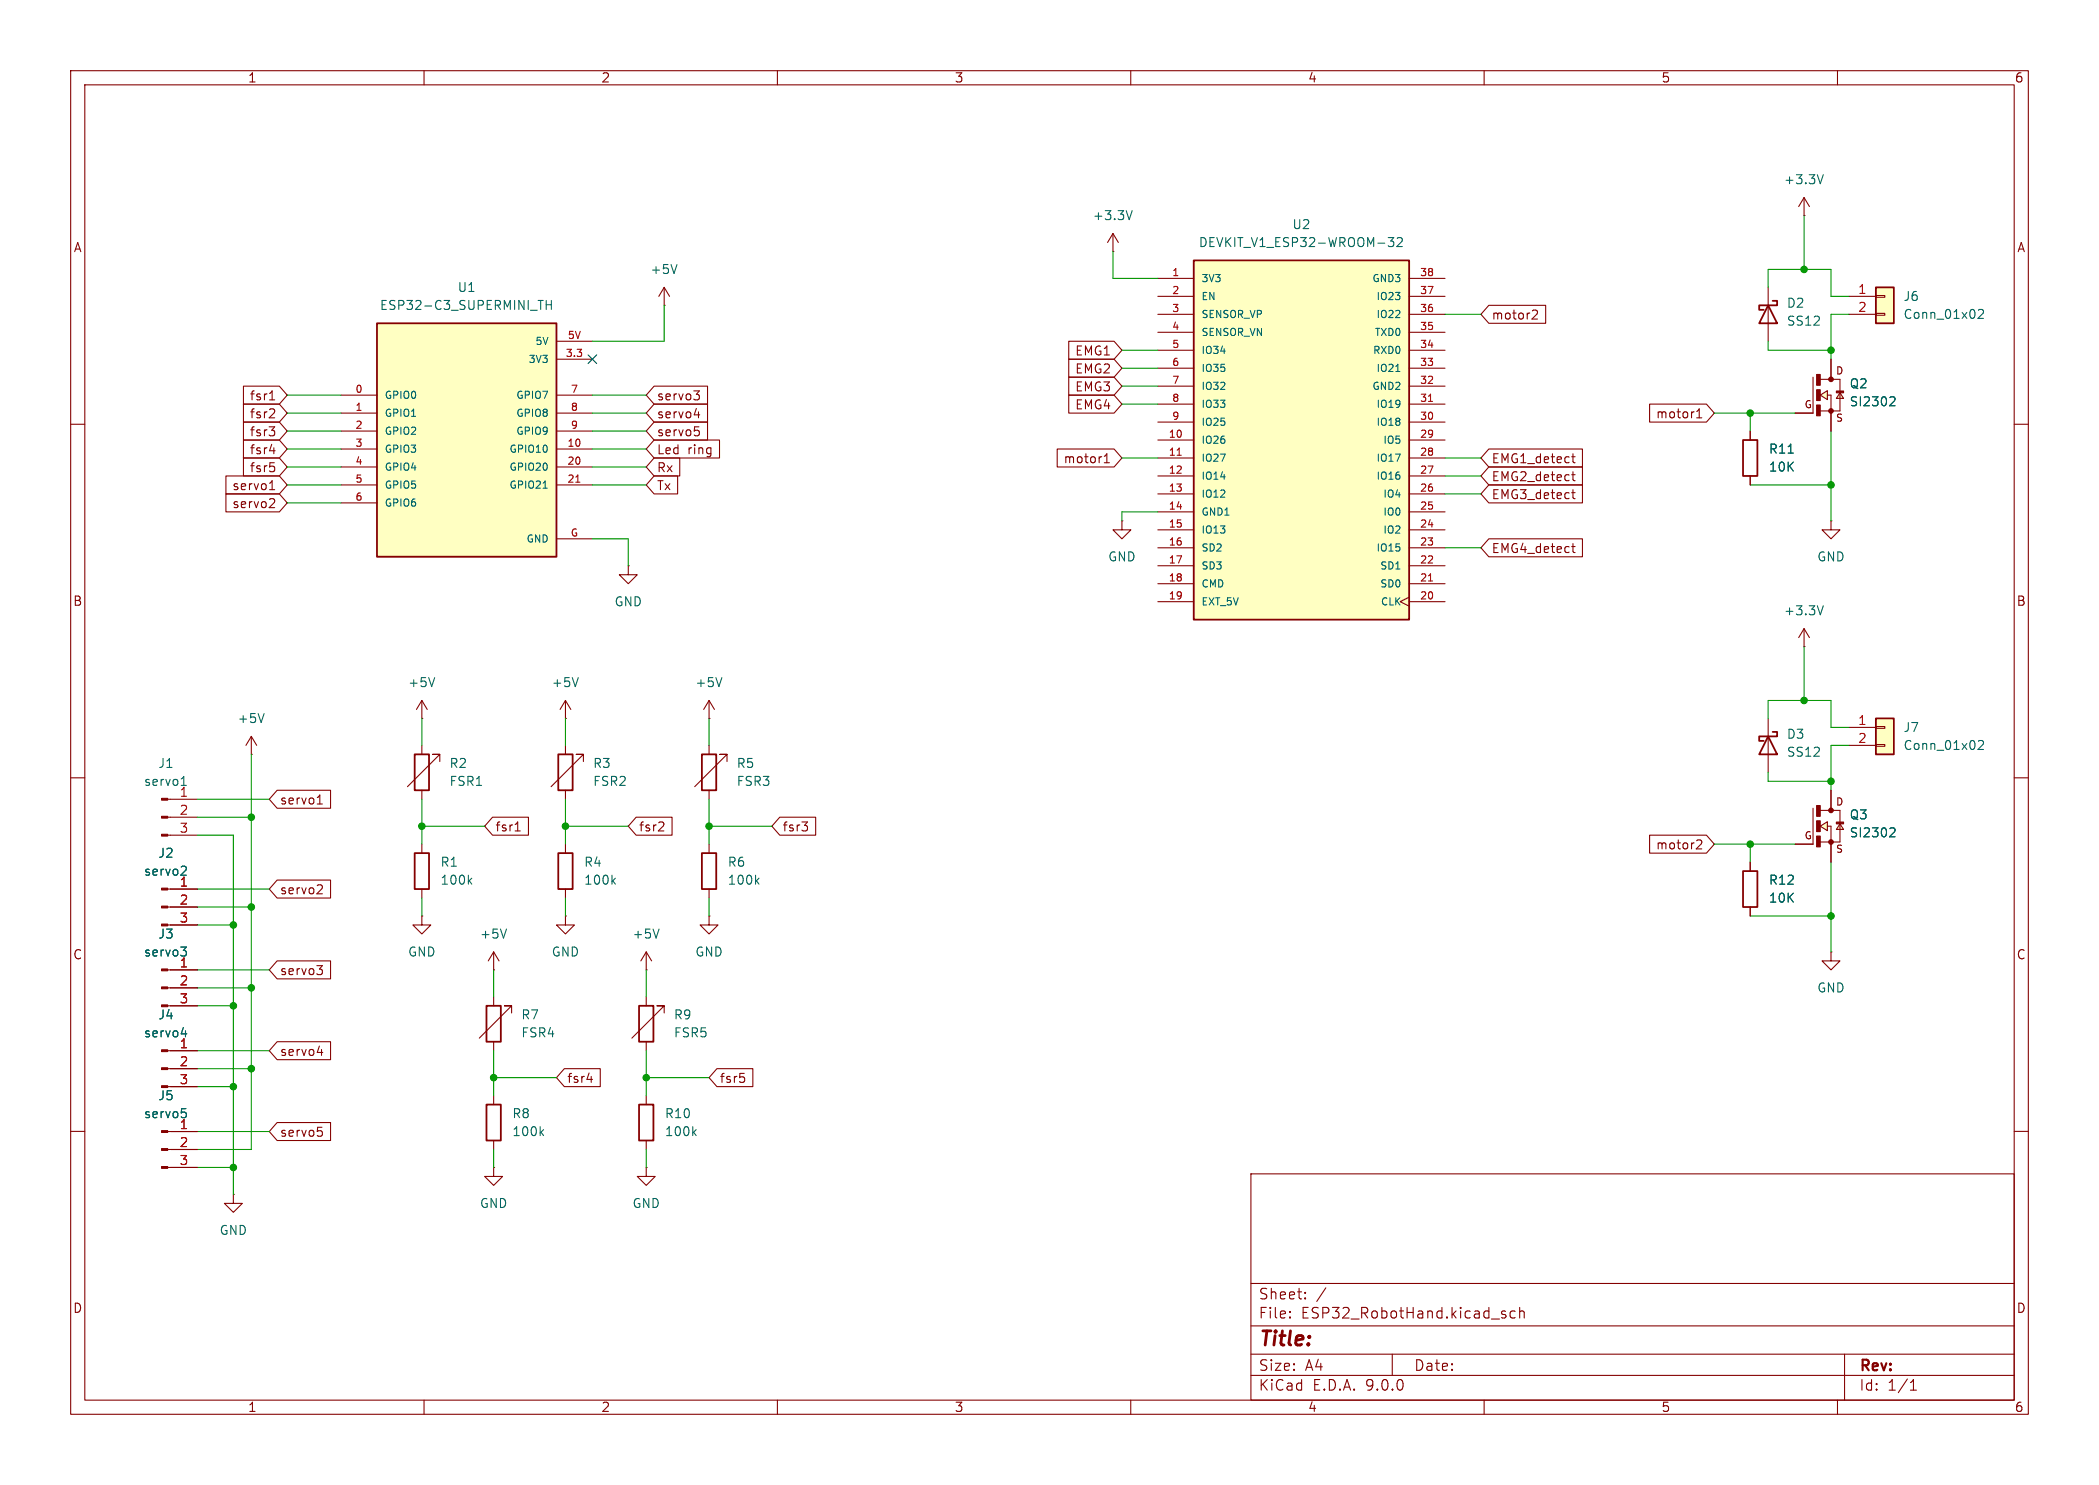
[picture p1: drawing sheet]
<svg xmlns="http://www.w3.org/2000/svg" width="297mm" height="210mm" viewBox="0 0 297 210" stroke-linecap="round" stroke-linejoin="round" font-family="sans-serif">
<g fill="none" stroke="#840000" stroke-width=".15">
<path d="M10 10h277v190h-277zM12 12h273v186h-273zM60 10v2M110 10v2M160 10v2M210 10v2M260 10v2M10 60h2M285 60h2M88.9 80v1.3h1.3l-1.3 1.3-1.3-1.3h1.3M88.9 80h.1M10 110h2"/>
<path d="M285 110h2M10 160h2M69.8 165.1v1.3h1.3l-1.3 1.2-1.2-1.2h1.2M69.8 165.1h.1M177 166h108v32h-108zM285 160h2M60 198v2M110 198v2M160 198v2M177 194.5h108M177 191.5h108M177 187.5h108"/>
<path d="M177 181.5h108M182.5 186.3h.1l-.1 .1M182.5 186.3v.1M182.5 185.5v.1M182.5 185.5h.1l-.1 .1M184.7 183.6v.1M184.7 183.6h-.1l.1 .1M184.7 182.8v.1M184.7 182.8h-.1l.1 .1M187.6 182.1l-1.3 2M197 191.5v3M210 198v2"/>
<path d="M212.7 185.9l.3 .1 .1 .2-.2 .2h-.3M212.7 185.4l.3 .1M214.4 185.5l-.4-.1-.3 .3v.4l.1 .2 .2 .1 .4-.1M215 185.5a.37 .37 0 0 1 .7 .1v.8M215 184.9v1.5M260 198v2M261 191.5v6.5M270.3 196.6h.9M270.3 195.5l.4-.4v1.5"/>
</g>
<path d="M265.4 101.6h2.6v5.1h-2.6z" fill="#ffffc2"/>
<path d="M265.4 101.6h2.6v5.1h-2.6zM90.4 142.2h2.1v5.1h-2.1z" fill="none" stroke="#840000" stroke-width=".25"/>
<g fill="none" stroke="#840000" stroke-width=".15">
<path d="M157.5 35.6h.1M157.5 33l-.8 1.3M157.5 33l.7 1.3M157.5 33v2.6M255.3 30.5h.1M255.3 27.9l-.8 1.3M255.3 27.9l.7 1.3M255.3 27.9v2.6M23.7 113h4.2M23.7 115.6h4.2M23.7 118.1h4.2M261.6 102.9h3.8"/>
<path d="M261.6 105.4h3.8M265.4 102.7h1.3v.3h-1.3zM265.4 105.3h1.3v.2h-1.3zM23.7 137.2h4.2M23.7 139.7h4.2M23.7 125.7h4.2M23.7 128.3h4.2M23.7 130.8h4.2M80 129.5v1.3h1.3l-1.3 1.3-1.3-1.3h1.3M80 129.5h.1M91.4 137.2h.1M91.4 134.6v2.6"/>
<path d="M91.4 134.6l-.7 1.3M91.4 134.6l.8 1.3M23.7 142.2h4.2M91.4 141v1.2M91.4 147.3v1.3M94 143.3v-1.1h-1h1l-4.6 4.6"/>
</g>
<path d="M160.2 29.8l-.4 1.3M258 24.7l-.4 1.3M25.8 110.1l.2-.3v1.3M279.9 104.8l.2-.1h.3l.2 .1 .1 .3-.1 .2-.7 .7h.8M25.6 133.9h.8l-.5 .5M25.8 122.5l.4 .1 .2 .3-.1 .1-.7 .8M26.1 134.4l.3 .3-.1 .4M93.3 131.4l-.5 1.3" fill="none" stroke="#006464" stroke-width=".15"/>
<g fill="#840000" stroke="#840000" stroke-width=".15">
<path d="M22.9 112.9h.8v.3h-.8z"/>
<path d="M22.9 115.4h.8v.3h-.8z"/>
<path d="M22.9 118h.8v.2h-.8z"/>
<path d="M22.9 137h.8v.3h-.8z"/>
<path d="M22.9 139.6h.8v.2h-.8z"/>
<path d="M22.9 142.1h.8v.3h-.8z"/>
<path d="M22.9 125.6h.8v.3h-.8z"/>
<path d="M22.9 128.1h.8v.3h-.8z"/>
<path d="M22.9 130.7h.8v.2h-.8z"/>
</g>
<path d="M168.9 36.8h30.5v50.8h-30.5z" fill="#ffffc2"/>
<path d="M168.9 36.8h30.5v50.8h-30.5zM246.6 62.2h2.1v5.1h-2.1zM79 106.7h2v5.1h-2zM79 120.7h2v5h-2zM246.6 123.2h2.1v5.1h-2.1zM68.8 142.2h2.1v5.1h-2.1z" fill="none" stroke="#840000" stroke-width=".25"/>
<g fill="none" stroke="#840000" stroke-width=".15">
<path d="M163.8 39.4h5.1M199.4 39.4h5.1M163.8 41.9h5.1M163.8 44.5h5.1M163.8 47h5.1M163.8 49.5h5.1M163.8 52.1h5.1M163.8 54.6h5.1M163.8 57.2h5.1M163.8 59.7h5.1M199.4 41.9h5.1M199.4 44.5h5.1"/>
<path d="M199.4 47h5.1M199.4 49.5h5.1M199.4 52.1h5.1M199.4 54.6h5.1M199.4 57.2h5.1M199.4 59.7h5.1M163.8 62.2h5.1M163.8 64.8h5.1M163.8 67.3h5.1M163.8 69.9h5.1M163.8 72.4h5.1M163.8 74.9h5.1"/>
<path d="M163.8 77.5h5.1M199.4 62.2h5.1M199.4 64.8h5.1M199.4 67.3h5.1M199.4 69.9h5.1M199.4 72.4h5.1M199.4 74.9h5.1M199.4 77.5h5.1M247.6 61v1.2M247.6 67.3v1.3M163.8 80h5.1M163.8 82.6h5.1"/>
<path d="M163.8 85.1h5.1M199.4 84.5l-1.3 .6 1.3 .6M199.4 80h5.1M199.4 82.6h5.1M199.4 85.1h5.1M80 105.4v1.3M80 111.8v1.2M80 119.4v1.3M82.5 107.7v-1h-1h1l-4.5 4.6M59.7 129.5v1.3h1.3l-1.3 1.3-1.3-1.3h1.3M59.7 129.5h.1M69.8 137.2h.1"/>
<path d="M69.8 134.6l-.7 1.3M69.8 134.6l.8 1.3M69.8 134.6v2.6M80 125.7v1.3M247.6 121.9v1.3M247.6 128.3v1.2M69.8 141v1.2M69.8 147.3v1.3M72.4 143.3v-1.1h-1h1l-4.6 4.6"/>
</g>
<path d="M202.1 56.8h.6M166.6 64.4h.5M202.1 82.2h.6" fill="none" stroke="#a90000" stroke-width=".15"/>
<path d="M196.4 33.6h.8l-.4 .5 .4 .1v.5l-.2 .2h-.4l-.2-.2M197.7 33.7l.2-.1h.3l.2 .1v.3v.1l-.8 .8h.8M197.5 52.5h.6M253 64.1h.7M71.7 131.4l-.5 1.3M86.7 124.6l.4 .4M87.1 124.2l-.5 .5" fill="none" stroke="#006464" stroke-width=".15"/>
<g fill="#ffffc2">
<path d="M257.6 55.9l1-.7v1.3z"/>
<path d="M260.3 55.5l.6 .8h-1.1z"/>
</g>
<g fill="none" stroke="#840000" stroke-width=".15">
<path d="M250.2 40.6v7.7M256.5 53.3v5.1h-2.5M257.5 53.6h2.8v4.5h-2.8M257.6 55.9l1-.7v1.3zM258.6 55.9h.5v5.1M259.1 50.8v2.8M260.3 55.5l.6 .8h-1.1zM158.7 73.7v1.2h1.3l-1.3 1.3-1.2-1.3h1.2M158.7 73.7h.1M259.1 73.7v1.2h1.2l-1.2 1.3-1.3-1.3h1.3M259.1 73.7h.1M59.7 99.1l-.8 1.2"/>
<path d="M59.7 99.1l.8 1.2M59.7 99.1v2.5M255.3 91.4h.1M255.3 88.9l-.8 1.3M255.3 88.9l.7 1.3M255.3 88.9v2.5M35.6 106.7h.1M35.6 104.1l-.8 1.3M35.6 104.1l.7 1.3M35.6 104.1v2.6M59.7 101.6h.1M250.2 101.6v7.6"/>
<path d="M259.1 134.6v1.3h1.2l-1.2 1.3-1.3-1.3h1.3M259.1 134.6h.1M69.8 154.9v1.3M91.4 154.9v1.3M69.8 161.3v1.3M91.4 165.1v1.3h1.3l-1.3 1.2-1.2-1.2h1.2M91.4 165.1h.1M91.4 161.3v1.3"/>
</g>
<g fill="#840000" stroke="#840000" stroke-width=".15">
<path d="M257 53h.6v1.5h-.6z"/>
<path d="M257 55.1h.6v1.5h-.6z"/>
<path d="M257 57.3h.6v1.5h-.6z"/>
<path d="M259.8 55.3h1.1v.2h-1.1z"/>
</g>
<g fill="#840000" stroke="#840000" stroke-width=".14">
<circle cx="259.1" cy="53.6" r=".33"/>
<circle cx="259.1" cy="58.1" r=".33"/>
</g>
<path d="M267.6 56.1l.4 .1 .1 .3v.2l-.7 .7h.7M61.5 95.8l-.4 1.3M258 85.7l-.4 1.2M37.4 100.9l-.4 1.3M76.9 159.8l-.5 .4M98.5 159.8l-.5 .4M76.6 160.1l.3 .5M98.1 160.1l.4 .5" fill="none" stroke="#006464" stroke-width=".15"/>
<path d="M250.2 43.2l1.3 2.5h-2.6zM250.8 42.5h.7v.7h-2.6v.6h.7M250.2 104.1l1.3 2.6h-2.6zM250.8 103.5h.7v.6h-2.6v.7h.7M68.8 156.2h2.1v5.1h-2.1zM90.4 156.2h2.1v5.1h-2.1z" fill="none" stroke="#840000" stroke-width=".25"/>
<g fill="#ffffc2">
<path d="M257.6 116.8l1-.6v1.3z"/>
<path d="M260.3 116.5l.6 .8h-1.1z"/>
</g>
<g fill="none" stroke="#840000" stroke-width=".15">
<path d="M80 99.1l-.8 1.2M80 99.1l.8 1.2M80 99.1v2.5M100.3 99.1v2.5M100.3 99.1l-.7 1.2M100.3 99.1l.8 1.2M59.7 105.4v1.3M59.7 111.8v1.2M59.7 119.4v1.3M62.2 107.7v-1h-1h1l-4.5 4.6M80 101.6h.1M100.3 101.6h.1"/>
<path d="M100.3 105.4v1.3M100.3 111.8v1.2M100.3 119.4v1.3M102.9 107.7v-1h-1h1l-4.6 4.6M256.5 114.3v5.1h-2.5M257.5 114.6h2.8v4.5h-2.8M257.6 116.8l1-.6v1.3zM258.6 116.8h.5v5.1M259.1 111.8v2.8M260.3 116.5l.6 .8h-1.1zM59.7 125.7v1.3M100.3 129.5v1.3h1.3l-1.3 1.3-1.2-1.3h1.2"/>
<path d="M100.3 129.5h.1M100.3 125.7v1.3M33 168.9v1.3h1.3l-1.3 1.3-1.3-1.3h1.3M33 168.9h.1"/>
</g>
<g fill="#840000" stroke="#840000" stroke-width=".15">
<path d="M257 113.9h.6v1.5h-.6z"/>
<path d="M257 116.1h.6v1.5h-.6z"/>
<path d="M257 118.2h.6v1.6h-.6z"/>
<path d="M259.8 116.3h1.1v.2h-1.1z"/>
</g>
<g fill="#840000" stroke="#840000" stroke-width=".14">
<circle cx="259.1" cy="114.6" r=".33"/>
<circle cx="259.1" cy="119.1" r=".33"/>
</g>
<path d="M81.8 95.8l-.4 1.3M102.1 95.8l-.4 1.3M267.6 117.1h.4l.1 .3v.2l-.7 .7h.7M66.4 124.6l.4 .4M66.8 124.2l-.5 .5M107 124.6l.4 .4M107.4 124.2l-.5 .5" fill="none" stroke="#006464" stroke-width=".15"/>
<path d="M58.7 106.7h2v5.1h-2zM99.3 106.7h2v5.1h-2zM58.7 120.7h2v5h-2zM99.3 120.7h2v5h-2z" fill="none" stroke="#840000" stroke-width=".25"/>
<path d="M53.3 45.7h25.4v33h-25.4z" fill="#ffffc2"/>
<path d="M53.3 45.7h25.4v33h-25.4z" fill="none" stroke="#840000" stroke-width=".25"/>
<g fill="none" stroke="#840000" stroke-width=".15">
<path d="M48.3 55.9h5M48.3 58.4h5M78.7 55.9h5.1M78.7 58.4h5.1M78.7 48.3h5.1M78.7 50.8h5.1M94 43.2h.1M94 40.6l-.8 1.3M94 40.6l.7 1.3M94 40.6v2.6M48.3 61h5M48.3 63.5h5"/>
<path d="M48.3 66h5M48.3 68.6h5M48.3 71.1h5M78.7 61h5.1M78.7 63.5h5.1M78.7 66h5.1M78.7 68.6h5.1M78.7 76.2h5.1M23.7 148.6h4.2M23.7 151.1h4.2M23.7 153.7h4.2M23.7 160h4.2"/>
<path d="M23.7 162.6h4.2M23.7 165.1h4.2"/>
</g>
<path d="M95.8 37.4l-.4 1.3M76.1 42.5h.8M77.3 42.5v1.3M77.3 43.1h.7M78 42.5v1.3M76.8 69h.6M25.6 146.2h.8M25.7 156.8h.6M26.1 157.3l.3 .2-.1 .4M26.2 145.8v.8" fill="none" stroke="#006464" stroke-width=".15"/>
<path d="M81.5 68.2h.6" fill="none" stroke="#a90000" stroke-width=".15"/>
<g fill="#840000" stroke="#840000" stroke-width=".15">
<path d="M22.9 148.5h.8v.2h-.8z"/>
<path d="M22.9 151h.8v.3h-.8z"/>
<path d="M22.9 153.5h.8v.3h-.8z"/>
<path d="M22.9 159.9h.8v.2h-.8z"/>
<path d="M22.9 162.4h.8v.3h-.8z"/>
<path d="M22.9 165h.8v.2h-.8z"/>
</g>
<path d="M265.4 40.6h2.6v5.1h-2.6z" fill="#ffffc2"/>
<path d="M265.4 40.6h2.6v5.1h-2.6z" fill="none" stroke="#840000" stroke-width=".25"/>
<g fill="none" stroke="#840000" stroke-width=".15">
<path d="M34.4 57.1h5.1l1.1 1.3-1.1 1.3h-5.1zM34.4 54.6h5.1l1.1 1.3-1.1 1.3h-5.1zM34.4 59.7h5.1l1.1 1.3-1.1 1.2h-5.1zM38.1 56.6h.8M38.4 55.5l.1-.2v1.3M38.6 57.8l.3 .3-.1 .3-.7 .7h.8M92.6 57.1h7.5v2.6h-7.5l-1.2-1.3zM92.6 59.7h7.5v2.5h-7.5l-1.2-1.2zM92.6 54.6h7.5v2.6h-7.5l-1.2-1.3zM98.2 55.3h.8l-.5 .5M98.2 58.7h.8M98.7 55.8l.3 .2v.3l-.3 .3"/>
<path d="M98.8 58.2v.9M151.2 50.8h6.4l1.1 1.3-1.1 1.2h-6.4zM151.2 48.3h6.4l1.1 1.2-1.1 1.3h-6.4zM151.2 53.3h6.4l1.1 1.3-1.1 1.3h-6.4zM151.2 55.9h6.4l1.1 1.3-1.1 1.2h-6.4zM210.7 43.2h8v2.5h-8l-1.2-1.2zM217 43.9h.4l.1 .3v.2l-.7 .7h.7M233.4 57.1h8.1l1.1 1.3-1.1 1.3h-8.1zM240.1 59.1h.7M240.1 58.2l.3-.4v1.3M254 58.4h2.5M259.1 50.8v2.5"/>
<path d="M259.1 58.4v2.6M261.6 41.9h3.8M261.6 44.5h3.8M265.4 41.8h1.3v.2h-1.3zM265.4 44.3h1.3v.3h-1.3zM32 69.8h7.5l1.1 1.3-1.1 1.3h-7.5zM32 67.3h7.5l1.1 1.3-1.1 1.3h-7.5zM34.4 62.2h5.1l1.1 1.3-1.1 1.3h-5.1zM34.4 64.8h5.1l1.1 1.2-1.1 1.3h-5.1zM38.1 60.4h.8l-.5 .4M38.1 63.7h.8M38.1 69.3h.8"/>
<path d="M38.2 65.4h.6M38.3 68.3l.2-.3v1.3M38.3 70.5l.4 .1 .2 .3-.1 .2-.7 .7h.8M38.7 60.9l.2 .2v.3l-.2 .2M38.7 66l.2 .2v.3l-.2 .1M92.6 64.8h3.6v2.5h-3.6l-1.2-1.3zM92.6 67.3h3.3v2.6h-3.3l-1.2-1.3zM92.6 62.2h9.2v2.6h-9.2l-1.2-1.3zM98.3 60.4h.6M98.7 60.8l.3 .3v.3l-.3 .2M149.6 63.5h8l1.1 1.3-1.1 1.2h-8zM156.3 65.4h.7"/>
<path d="M156.3 64.5l.3-.3v1.2M210.7 63.5h13.2v2.5h-13.2l-1.2-1.2zM210.7 68.6h13.2v2.5h-13.2l-1.2-1.2zM210.7 66h13.2v2.6h-13.2l-1.2-1.3zM210.7 76.2h13.2v2.5h-13.2l-1.2-1.2zM222.4 64.6h.5M222.4 69.7h.5M222.4 67.1h.5M222.4 77.3h.5M222.6 64.2v1.1v.1h.3M222.6 69.3v1v.2h.3M222.6 66.7v1.1v.1l.3 .1"/>
<path d="M222.6 76.9v1.1v.1h.3M247.6 61v1.2M247.6 67.3v1.3M39.2 111.8h7.6v2.5h-7.6l-1.1-1.3zM44.9 113.7h.7M45 112.7l.3-.3v1.3M69.7 115.6h5.1v2.5h-5.1l-1.1-1.3zM72.9 117.5h.7M73.1 116.4l.2-.2v1.3M90 115.6h5.1v2.5h-5.1l-1.1-1.3zM93.7 116.2l.2 .3v.3l-.7 .7h.7M110.3 115.6h5.1v2.5h-5.1l-1.1-1.3z"/>
<path d="M113.5 116.2h.8l-.5 .5M114.1 116.8l.2 .2v.3l-.2 .1M233.4 118.1h8.1l1.1 1.3-1.1 1.3h-8.1zM240.3 118.8h.4l.1 .3-.1 .2-.7 .8h.8M254 119.4h2.5M259.1 111.8v2.5M259.1 119.4v2.5M24.1 137.2h3.8M24.1 139.7h3.8M24.1 125.7h3.8M24.1 128.3h3.8M24.1 130.8h3.8"/>
<path d="M39.2 124.5h7.6v2.5h-7.6l-1.1-1.3zM39.2 135.9h7.6v2.5h-7.6l-1.1-1.2zM44.8 136.6h.8l-.4 .4M45.1 125.1l.4 .1 .1 .3v.2l-.8 .7h.8M45.4 137l.2 .3v.3l-.2 .2M247.6 121.9v1.3M247.6 128.3v1.2M24.1 148.6h3.8M24.1 151.1h3.8M24.1 153.7h3.8M24.1 142.2h3.8M39.2 158.7h7.6v2.6h-7.6l-1.1-1.3z"/>
<path d="M39.2 147.3h7.6v2.6h-7.6l-1.1-1.3zM44.9 148.8h.8M45 159.4h.6M45.4 159.9l.2 .2v.3l-.2 .3M45.5 148.4v.9M79.9 151.1h5v2.6h-5l-1.2-1.3zM83.1 152.6h.7M101.4 151.1h5.1v2.6h-5.1l-1.1-1.3zM104.7 151.8h.6M105.2 152.3l.2 .2v.3l-.2 .2M24.1 160h3.8M24.1 162.6h3.8"/>
<path d="M24.1 165.1h3.8"/>
</g>
<path d="M267.6 56.1l.4 .1 .1 .3v.2l-.7 .7h.7M279.9 43.9l.2-.1h.3l.2 .1 .1 .2-.1 .2-.7 .7h.8M253 64.1h.7M267.6 117.1h.4l.1 .3v.2l-.7 .7h.7M25.6 133.9h.8l-.5 .5M25.8 122.5l.4 .1 .2 .3-.1 .1-.7 .8M26.1 134.4l.3 .3-.1 .4M25.6 146.2h.8M25.7 156.8h.6M26.1 157.3l.3 .2-.1 .4M26.2 145.8v.8" fill="none" stroke="#006464" stroke-width=".15"/>
<g fill="none" stroke="#009600" stroke-width=".15">
<path d="M157.5 35.6v3.8h6.3M255.3 30.5v7.6M40.6 55.9h7.7M40.6 58.4h7.7M83.8 55.9h7.6M83.8 58.4h7.6M94 43.2v5.1h-10.2M158.7 52.1h5.1M158.7 49.5h5.1M158.7 54.6h5.1M158.7 57.2h5.1M204.5 44.5h5"/>
<path d="M242.6 58.4h11.4M247.6 58.4v2.6M250.2 40.6v-2.5h8.9v3.8h2.5M250.2 48.3v1.2h8.9M261.6 44.5h-2.5v6.3M40.6 66h7.7M40.6 61h7.7M40.6 71.1h7.7M40.6 63.5h7.7M40.6 68.6h7.7M83.8 66h7.6M83.8 61h7.6"/>
<path d="M83.8 63.5h7.6M83.8 68.6h7.6M83.8 76.2h5.1v3.8M158.7 64.8h5.1M163.8 72.4h-5.1v1.3M204.5 64.8h5M204.5 77.5h5M204.5 67.3h5M204.5 69.9h5M247.6 68.6h11.5M259.1 61v12.7M255.3 91.4v7.7"/>
<path d="M27.9 118.1h5.1v50.8M27.9 115.6h7.7M27.9 113h10.2M35.6 106.7v55.9h-7.7M59.7 116.8h8.9M59.7 101.6v3.8M59.7 113v6.4M80 116.8h8.9M80 101.6v3.8M80 113v6.4M100.3 116.8h8.9M100.3 101.6v3.8"/>
<path d="M100.3 113v6.4M242.6 119.4h11.4M247.6 119.4v2.5M250.2 101.6v-2.5h8.9v3.8h2.5M250.2 109.2v1.3h8.9M261.6 105.4h-2.5v6.4M27.9 137.2h10.2M27.9 130.8h5.1M27.9 139.7h7.7M27.9 128.3h7.7M27.9 125.7h10.2M59.7 127v2.5"/>
<path d="M69.8 137.2v3.8M80 127v2.5M91.4 137.2v3.8M100.3 127v2.5M247.6 129.5h11.5M259.1 121.9v12.7M27.9 148.6h10.2M27.9 142.2h5.1M27.9 151.1h7.7M27.9 153.7h5.1M69.8 152.4h8.9M69.8 148.6v6.3"/>
<path d="M91.4 148.6v6.3M91.4 152.4h8.9M27.9 165.1h5.1M27.9 160h10.2M69.8 162.6v2.5M91.4 162.6v2.5"/>
</g>
<path d="M83.2 50.2l1.2 1.2M84.4 50.2l-1.2 1.2" fill="none" stroke="#000084" stroke-width=".15"/>
<g fill="#009600" stroke="#009600" stroke-width=".15">
<circle cx="69.8" cy="152.4" r=".46"/>
<circle cx="33" cy="165.1" r=".46"/>
<circle cx="35.6" cy="151.1" r=".46"/>
<circle cx="33" cy="153.7" r=".46"/>
<circle cx="35.6" cy="115.6" r=".46"/>
<circle cx="59.7" cy="116.8" r=".46"/>
<circle cx="80" cy="116.8" r=".46"/>
<circle cx="259.1" cy="129.5" r=".46"/>
<circle cx="100.3" cy="116.8" r=".46"/>
<circle cx="255.3" cy="99.1" r=".46"/>
<circle cx="259.1" cy="110.5" r=".46"/>
<circle cx="247.6" cy="119.4" r=".46"/>
<circle cx="91.4" cy="152.4" r=".46"/>
<circle cx="35.6" cy="139.7" r=".46"/>
<circle cx="33" cy="130.8" r=".46"/>
<circle cx="35.6" cy="128.3" r=".46"/>
<circle cx="33" cy="142.2" r=".46"/>
<circle cx="255.3" cy="38.1" r=".46"/>
<circle cx="247.6" cy="58.4" r=".46"/>
<circle cx="259.1" cy="49.5" r=".46"/>
<circle cx="259.1" cy="68.6" r=".46"/>
</g>
<text font-size="2.8" fill="#840000" x="178" y="190.9">Title:</text>
<g font-size="2.1" fill="#840000">
<text x="178" y="184">Sheet:</text>
<text x="178" y="186.7">File:</text>
<text x="184.1" y="186.7">ESP32_RobotHand.kicad_sch</text>
<text x="178" y="196.9">KiCad</text>
<text x="178" y="194.1">Size:</text>
<text x="184.7" y="194.1">A4</text>
<text x="185.7" y="196.9">E.D.A.</text>
<text x="193.3" y="196.9">9.0.0</text>
<text x="200" y="194.1">Date:</text>
<text x="263" y="194.3">Rev:</text>
<text x="263" y="196.9">Id:</text>
<text x="267.1" y="196.9">1/1</text>
</g>
<g font-size="1.8" fill="#840000">
<text x="35" y="11.9">1</text>
<text x="85" y="11.9">2</text>
<text x="135" y="11.9">3</text>
<text x="185" y="11.9">4</text>
<text x="235" y="11.9">5</text>
<text x="285" y="11.9">6</text>
<text x="10.3" y="35.9">A</text>
<text x="285.3" y="35.9">A</text>
<text x="211" y="45.4">motor2</text>
<text x="152" y="53">EMG2</text>
<text x="152" y="50.5">EMG1</text>
<text x="35.3" y="59.4">fsr2</text>
<text x="35.3" y="56.8">fsr1</text>
<text x="92.9" y="59.4">servo4</text>
<text x="92.9" y="56.8">servo3</text>
<text x="152" y="55.6">EMG3</text>
<text x="152" y="58.1">EMG4</text>
<text x="234.2" y="59.4">motor1</text>
<text x="35.3" y="64.5">fsr4</text>
<text x="35.3" y="61.9">fsr3</text>
<text x="92.9" y="61.9">servo5</text>
<text x="92.9" y="64.5">Led</text>
<text x="97.3" y="64.5">ring</text>
<text x="150.4" y="65.7">motor1</text>
<text x="211" y="65.7">EMG1_detect</text>
<text x="32.8" y="69.5">servo1</text>
<text x="35.3" y="67">fsr5</text>
<text x="92.9" y="67">Rx</text>
<text x="92.9" y="69.5">Tx</text>
<text x="211" y="70.8">EMG3_detect</text>
<text x="211" y="68.3">EMG2_detect</text>
<text x="32.8" y="72.1">servo2</text>
<text x="211" y="78.4">EMG4_detect</text>
<text x="10.3" y="85.9">B</text>
<text x="285.3" y="85.9">B</text>
<text x="39.5" y="114">servo1</text>
<text x="70" y="117.8">fsr1</text>
<text x="90.3" y="117.8">fsr2</text>
<text x="110.6" y="117.8">fsr3</text>
<text x="234.2" y="120.3">motor2</text>
<text x="39.5" y="126.7">servo2</text>
<text x="10.3" y="135.9">C</text>
<text x="285.3" y="135.9">C</text>
<text x="39.5" y="138.1">servo3</text>
<text x="39.5" y="149.5">servo4</text>
<text x="80.2" y="153.4">fsr4</text>
<text x="101.8" y="153.4">fsr5</text>
<text x="39.5" y="161">servo5</text>
<text x="10.3" y="185.9">D</text>
<text x="285.3" y="185.9">D</text>
<text x="35" y="199.9">1</text>
<text x="85" y="199.9">2</text>
<text x="135" y="199.9">3</text>
<text x="185" y="199.9">4</text>
<text x="235" y="199.9">5</text>
<text x="285" y="199.9">6</text>
</g>
<g font-size="1.8" fill="#006464">
<text x="252.3" y="26.3">+3.3V</text>
<text x="154.5" y="31.3">+3.3V</text>
<text x="169.5" y="35.2">DEVKIT_V1_ESP32-WROOM-32</text>
<text x="182.8" y="32.6">U2</text>
<text x="64.7" y="41.5">U1</text>
<text x="91.9" y="39">+5V</text>
<text x="53.7" y="44">ESP32-C3_SUPERMINI_TH</text>
<text x="252.7" y="43.7">D2</text>
<text x="252.7" y="46.3">SS12</text>
<text x="269.2" y="42.8">J6</text>
<text x="269.2" y="45.3">Conn_01x02</text>
<text x="261.6" y="57.7">SI2302</text>
<text x="261.6" y="55.1">Q2</text>
<text x="250.2" y="64.4">R11</text>
<text x="250.2" y="66.9">10K</text>
<text x="156.7" y="79.6">GND</text>
<text x="257" y="79.6">GND</text>
<text x="86.9" y="86">GND</text>
<text x="252.3" y="87.2">+3.3V</text>
<text x="57.7" y="97.4">+5V</text>
<text x="78" y="97.4">+5V</text>
<text x="98.3" y="97.4">+5V</text>
<text x="33.5" y="102.5">+5V</text>
<text x="252.7" y="104.7">D3</text>
<text x="252.7" y="107.2">SS12</text>
<text x="269.2" y="103.7">J7</text>
<text x="269.2" y="106.3">Conn_01x02</text>
<text x="20.3" y="111.4">servo1</text>
<text x="22.3" y="108.8">J1</text>
<text x="25.3" y="112.8">1</text>
<text x="63.5" y="108.8">R2</text>
<text x="63.5" y="111.4">FSR1</text>
<text x="83.8" y="108.8">R3</text>
<text x="83.8" y="111.4">FSR2</text>
<text x="104.1" y="108.8">R5</text>
<text x="104.1" y="111.4">FSR3</text>
<text x="261.6" y="118.6">SI2302</text>
<text x="261.6" y="116.1">Q3</text>
<text x="20.3" y="124.1">servo2</text>
<text x="22.3" y="121.5">J2</text>
<text x="62.2" y="122.8">R1</text>
<text x="62.2" y="125.3">100k</text>
<text x="82.6" y="122.8">R4</text>
<text x="82.6" y="125.3">100k</text>
<text x="102.9" y="122.8">R6</text>
<text x="102.9" y="125.3">100k</text>
<text x="250.2" y="125.3">R12</text>
<text x="250.2" y="127.9">10K</text>
<text x="20.3" y="135.5">servo3</text>
<text x="22.3" y="132.9">J3</text>
<text x="57.7" y="135.5">GND</text>
<text x="67.8" y="132.9">+5V</text>
<text x="78" y="135.5">GND</text>
<text x="89.4" y="132.9">+5V</text>
<text x="98.3" y="135.5">GND</text>
<text x="257" y="140.6">GND</text>
<text x="20.3" y="146.9">servo4</text>
<text x="22.3" y="144.4">J4</text>
<text x="73.7" y="144.4">R7</text>
<text x="73.7" y="146.9">FSR4</text>
<text x="95.3" y="144.4">R9</text>
<text x="95.3" y="146.9">FSR5</text>
<text x="22.3" y="155.8">J5</text>
<text x="20.3" y="158.3">servo5</text>
<text x="72.4" y="158.3">R8</text>
<text x="72.4" y="160.9">100k</text>
<text x="94" y="158.3">R10</text>
<text x="94" y="160.9">100k</text>
<text x="67.8" y="171">GND</text>
<text x="89.4" y="171">GND</text>
<text x="31" y="174.9">GND</text>
</g>
<g font-size="1.8" fill="#a90000">
<text x="262.8" y="41.7">1</text>
<text x="262.8" y="44.2">2</text>
<text x="262.8" y="102.6">1</text>
<text x="262.8" y="105.2">2</text>
<text x="25.3" y="115.3">2</text>
<text x="25.3" y="117.9">3</text>
<text x="25.3" y="125.5">1</text>
<text x="25.3" y="128">2</text>
<text x="25.3" y="130.6">3</text>
<text x="25.3" y="136.9">1</text>
<text x="25.3" y="139.4">2</text>
<text x="25.3" y="142">3</text>
<text x="25.3" y="148.3">1</text>
<text x="25.3" y="150.9">2</text>
<text x="25.3" y="153.4">3</text>
<text x="25.3" y="159.8">1</text>
<text x="25.3" y="162.3">2</text>
<text x="25.3" y="164.8">3</text>
</g>
<g font-size="1.4" fill="#a90000">
<text x="165.8" y="39.1">1</text>
<text x="165.8" y="41.7">2</text>
<text x="200.8" y="39.1">38</text>
<text x="200.8" y="41.7">37</text>
<text x="165.8" y="44.2">3</text>
<text x="165.8" y="46.7">4</text>
<text x="200.8" y="44.2">36</text>
<text x="200.8" y="46.7">35</text>
<text x="79.9" y="50.5">3.3</text>
<text x="80.2" y="48">5V</text>
<text x="165.8" y="49.3">5</text>
<text x="165.8" y="51.8">6</text>
<text x="200.8" y="49.3">34</text>
<text x="200.8" y="51.8">33</text>
<text x="50.2" y="55.6">0</text>
<text x="50.2" y="58.2">1</text>
<text x="80.7" y="55.6">7</text>
<text x="80.7" y="58.2">8</text>
<text x="165.8" y="54.4">7</text>
<text x="165.8" y="56.9">8</text>
<text x="165.8" y="59.4">9</text>
<text x="200.8" y="54.4">32</text>
<text x="200.8" y="56.9">31</text>
<text x="200.8" y="59.4">30</text>
<text x="50.2" y="60.7">2</text>
<text x="50.2" y="63.2">3</text>
<text x="50.2" y="65.8">4</text>
<text x="80.2" y="63.2">10</text>
<text x="80.2" y="65.8">20</text>
<text x="80.7" y="60.7">9</text>
<text x="165.3" y="62">10</text>
<text x="165.3" y="64.5">11</text>
<text x="200.8" y="62">29</text>
<text x="200.8" y="64.5">28</text>
<text x="50.2" y="68.3">5</text>
<text x="50.2" y="70.9">6</text>
<text x="80.2" y="68.3">21</text>
<text x="165.3" y="67.1">12</text>
<text x="165.3" y="69.6">13</text>
<text x="200.8" y="67.1">27</text>
<text x="200.8" y="69.6">26</text>
<text x="80.6" y="75.9">G</text>
<text x="165.3" y="72.1">14</text>
<text x="165.3" y="74.7">15</text>
<text x="165.3" y="77.2">16</text>
<text x="200.8" y="72.1">25</text>
<text x="200.8" y="74.7">24</text>
<text x="200.8" y="77.2">23</text>
<text x="165.3" y="79.8">17</text>
<text x="165.3" y="82.3">18</text>
<text x="200.8" y="79.8">22</text>
<text x="200.8" y="82.3">21</text>
<text x="165.3" y="84.8">19</text>
<text x="200.8" y="84.8">20</text>
</g>
<g font-size="1.4" fill="#006464">
<text x="169.9" y="40.1">3V3</text>
<text x="194.1" y="40.1">GND3</text>
<text x="169.9" y="42.6">EN</text>
<text x="169.9" y="45.2">SENSOR_VP</text>
<text x="169.9" y="47.7">SENSOR_VN</text>
<text x="194.4" y="47.7">TXD0</text>
<text x="194.6" y="42.6">IO23</text>
<text x="194.6" y="45.2">IO22</text>
<text x="74.7" y="51.5">3V3</text>
<text x="75.6" y="49">5V</text>
<text x="169.9" y="50.3">IO34</text>
<text x="169.9" y="52.8">IO35</text>
<text x="194.2" y="50.3">RXD0</text>
<text x="194.6" y="52.8">IO21</text>
<text x="54.4" y="56.6">GPIO0</text>
<text x="54.4" y="59.2">GPIO1</text>
<text x="72.9" y="56.6">GPIO7</text>
<text x="72.9" y="59.2">GPIO8</text>
<text x="169.9" y="55.3">IO32</text>
<text x="169.9" y="57.9">IO33</text>
<text x="194.1" y="55.3">GND2</text>
<text x="194.6" y="57.9">IO19</text>
<text x="54.4" y="61.7">GPIO2</text>
<text x="54.4" y="64.2">GPIO3</text>
<text x="72" y="64.2">GPIO10</text>
<text x="72.9" y="61.7">GPIO9</text>
<text x="169.9" y="60.4">IO25</text>
<text x="169.9" y="63">IO26</text>
<text x="169.9" y="65.5">IO27</text>
<text x="194.6" y="60.4">IO18</text>
<text x="194.6" y="65.5">IO17</text>
<text x="195.6" y="63">IO5</text>
<text x="54.4" y="66.8">GPIO4</text>
<text x="54.4" y="69.3">GPIO5</text>
<text x="54.4" y="71.9">GPIO6</text>
<text x="72" y="66.8">GPIO20</text>
<text x="72" y="69.3">GPIO21</text>
<text x="169.9" y="68">IO14</text>
<text x="169.9" y="70.6">IO12</text>
<text x="194.6" y="68">IO16</text>
<text x="195.6" y="70.6">IO4</text>
<text x="74.4" y="76.9">GND</text>
<text x="169.9" y="73.1">GND1</text>
<text x="169.9" y="75.7">IO13</text>
<text x="195.6" y="73.1">IO0</text>
<text x="195.6" y="75.7">IO2</text>
<text x="169.9" y="78.2">SD2</text>
<text x="169.9" y="80.7">SD3</text>
<text x="169.9" y="83.3">CMD</text>
<text x="194.6" y="78.2">IO15</text>
<text x="195.2" y="80.7">SD1</text>
<text x="195.2" y="83.3">SD0</text>
<text x="169.9" y="85.8">EXT_5V</text>
<text x="195.3" y="85.8">CLK</text>
</g>
<g font-size="1.4" fill="#840000">
<text x="259.7" y="53.2">D</text>
<text x="255.2" y="57.9">G</text>
<text x="259.7" y="59.8">S</text>
<text x="255.2" y="118.9">G</text>
<text x="259.7" y="114.1">D</text>
<text x="259.7" y="120.8">S</text>
</g>
</svg>
